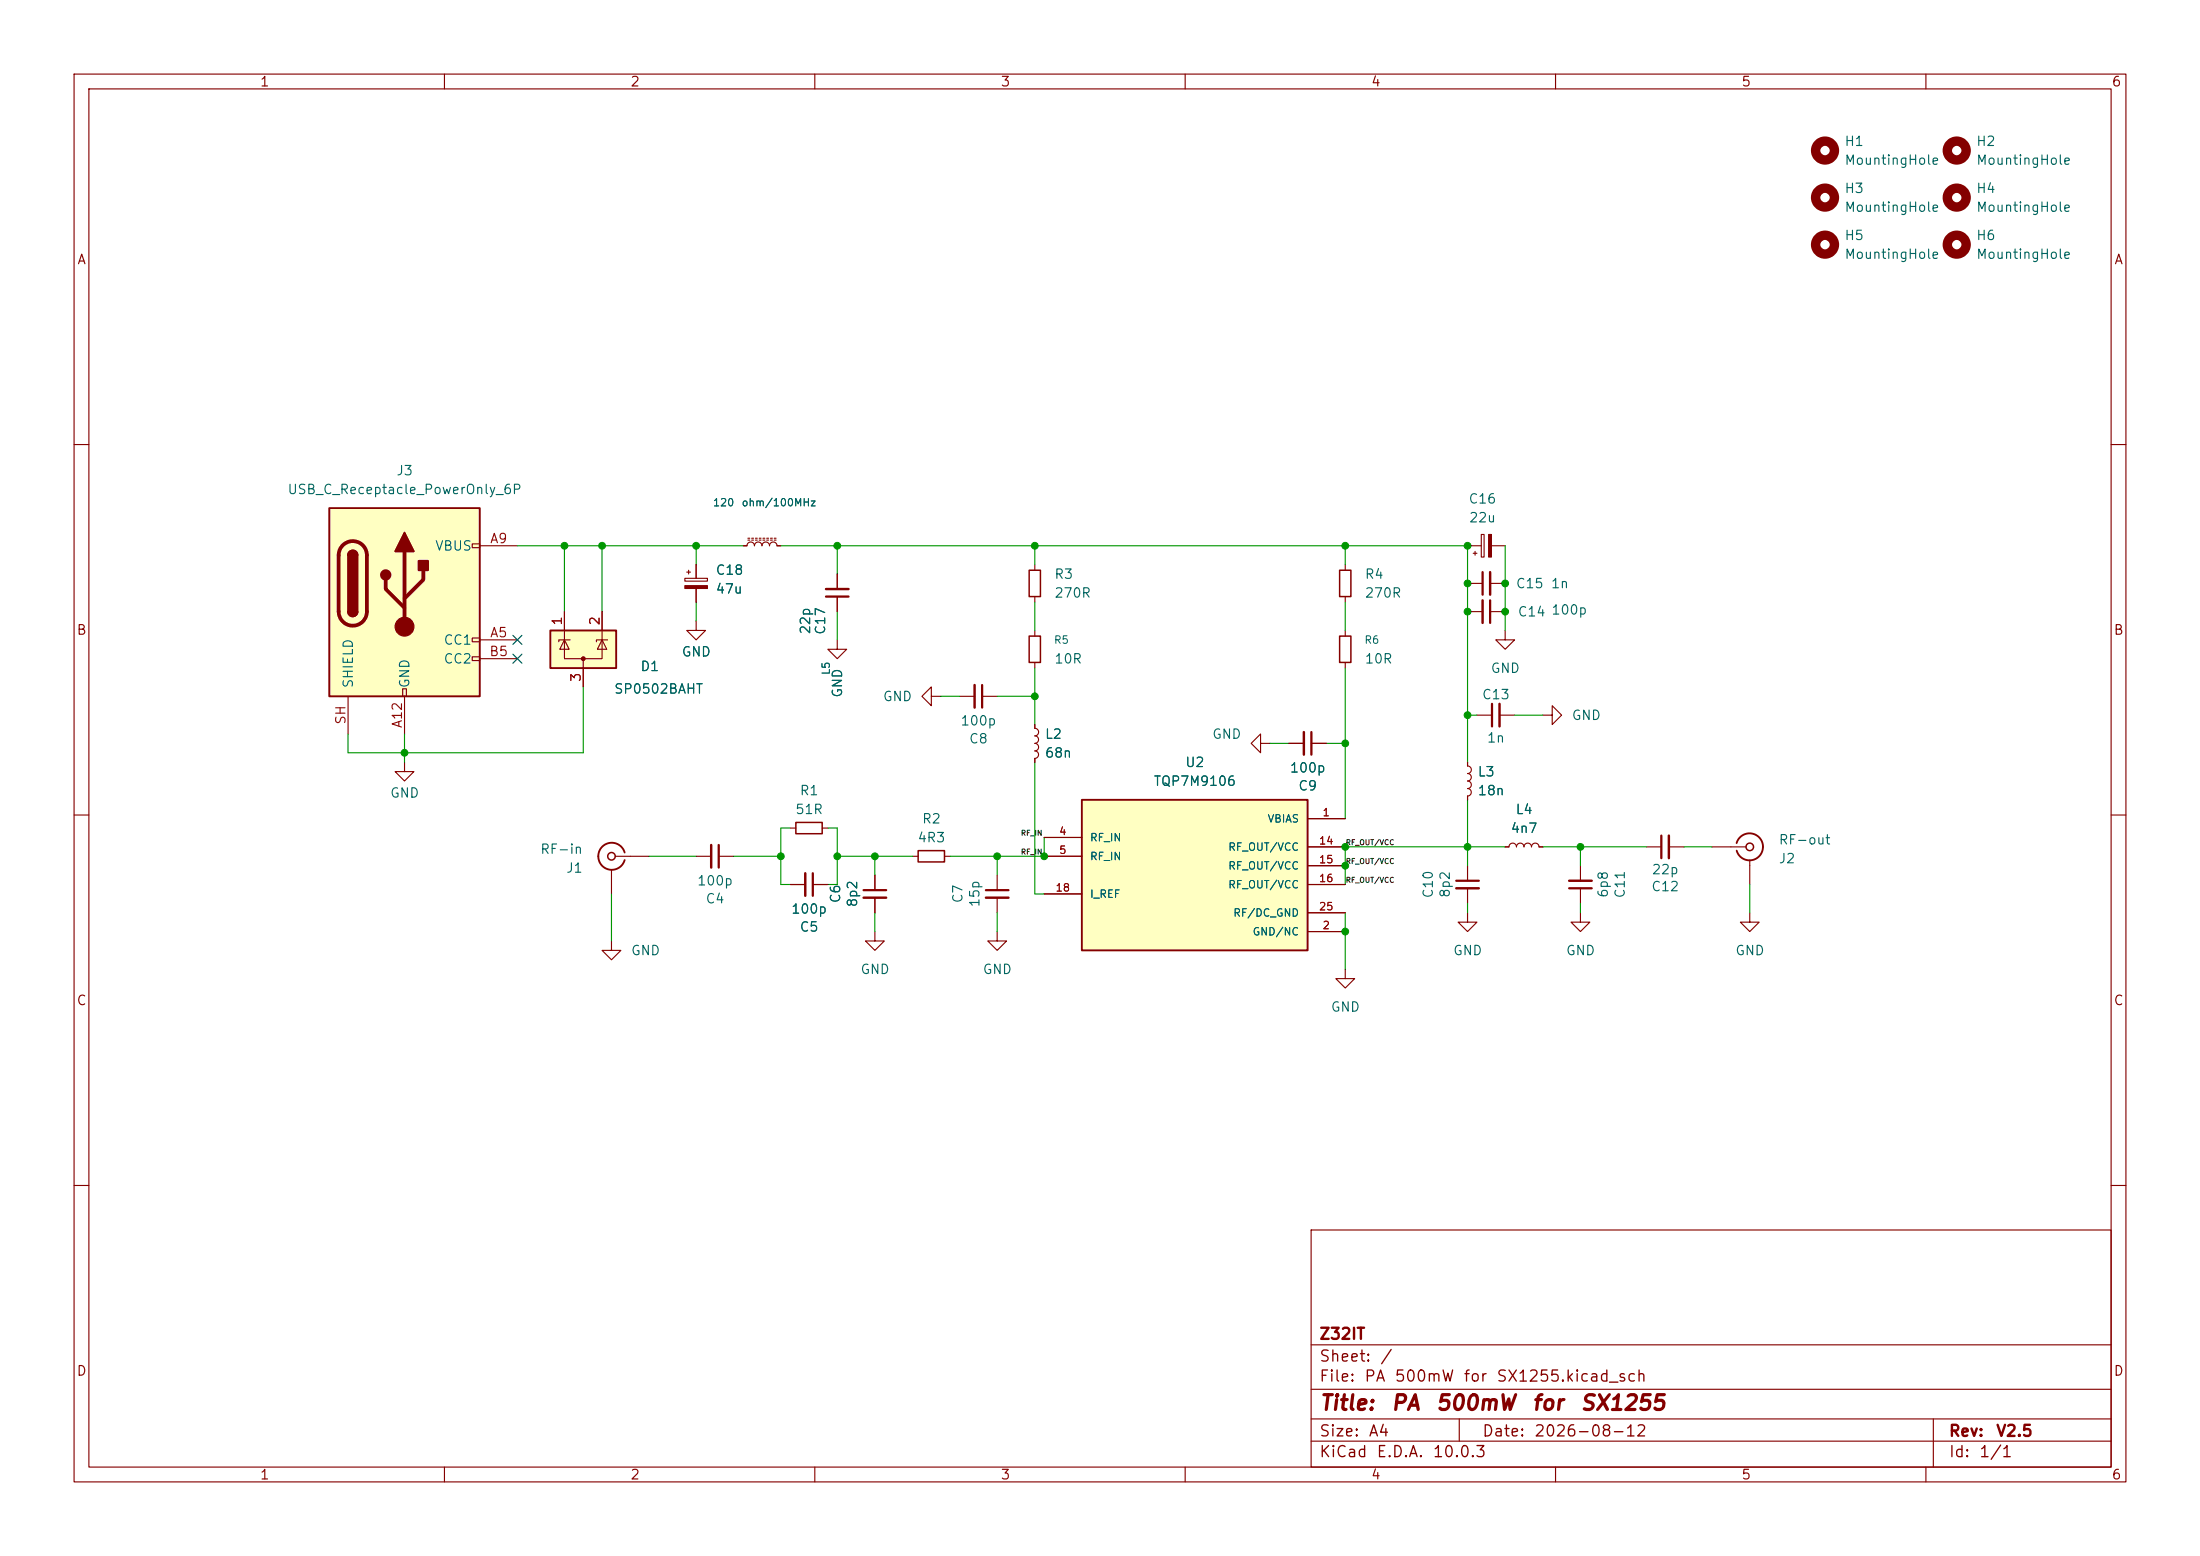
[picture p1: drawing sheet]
<svg xmlns="http://www.w3.org/2000/svg" width="297mm" height="210mm" viewBox="0 0 297 210" stroke-linecap="round" stroke-linejoin="round" font-family="sans-serif">
<g fill="none" stroke="#840000" stroke-width=".15">
<path d="M10 10h277v190h-277zM12 12h273v186h-273zM60 10v2M110 10v2M160 10v2M210 10v2M260 10v2M10 60h2M139.7 76.2v.8M285 60h2M139.7 80.5v.8M10 110h2"/>
<path d="M285 110h2M10 160h2M177 166h108v32h-108zM285 160h2M60 198v2M110 198v2M160 198v2M177 194.5h108M177 191.5h108M177 187.5h108M177 181.5h108M197 191.5v3"/>
<path d="M210 198v2M260 198v2M261 191.5v6.5"/>
</g>
<path d="M138.9 77h1.6v3.5h-1.6z" fill="none" stroke="#840000" stroke-width=".2"/>
<path d="M44.4 68.6h20.4v25.4h-20.4z" fill="#ffffc2"/>
<g fill="none" stroke="#840000" stroke-width=".15">
<path d="M63.8 73.4h1v.5h-1zM64.8 73.7h5M113 77.5v2M181.6 76.2v.8M198.1 73.7h1.9M198.1 78.7h2.1M198.9 74.7h.5M199.1 74.4v.5M200 72.1h.4v3.1h-.4zM201.2 78.7h2M201.3 73.7h1.9M47 94v5.1"/>
<path d="M54.4 93h.5v1h-.5zM54.6 94v5.1M63.8 86.1h1v.5h-1zM63.8 88.6h1v.6h-1zM64.8 86.4h5M64.8 88.9h5M113 86.4v1.2h1.3l-1.3 1.3-1.2-1.3h1.2M113 80.5v2.1M125.7 94v-1.3l-1.2 1.3 1.2 1.3v-1.3h1.3M129.5 94h2.1M132.6 94h2M139.7 85.1v.8"/>
<path d="M139.7 89.4v.8M181.6 80.5v.8M181.6 85.1v.8M181.6 89.4v.8M198.1 82.6h2.1M199.4 96.5h2M201.2 82.6h2M202.4 96.5h2.1M203.2 85.1v1.3h1.3l-1.3 1.2-1.3-1.2h1.3M208.3 96.5h1.2v-1.2l1.3 1.2-1.3 1.3v-1.3M106.7 119.4h2M106.7 111.8h.7"/>
<path d="M109.7 119.4h2.1M111 111.8h.8M118.1 118.1v2M123.2 115.6h.8M127.5 115.6h.8M134.6 118.1v2M198.1 102.9v.5a.51 .51 0 0 1 .5 .5 .51 .51 0 0 1-.5 .5 .5 .5 0 0 1 .5 .5 .5 .5 0 0 1-.5 .5 .51 .51 0 0 1 .5 .5 .51 .51 0 0 1-.5 .5 .5 .5 0 0 1 .5 .5 .5 .5 0 0 1-.5 .5v.6M198.1 116.8v2.1M198.1 119.9v2M203.2 114.3h.5a.51 .51 0 0 1 .5-.5 .51 .51 0 0 1 .5 .5 .51 .51 0 0 1 .5-.5 .51 .51 0 0 1 .5 .5 .51 .51 0 0 1 .5-.5 .51 .51 0 0 1 .6 .5 .51 .51 0 0 1 .5-.5 .51 .51 0 0 1 .5 .5h.5M213.4 116.8v2.1M213.4 119.9v2"/>
<path d="M222.2 114.3h2.1M225.3 114.3h2M231.1 114.3h4.6M236.2 116.1v3.3M118.1 125.7v1.3h1.3l-1.3 1.3-1.3-1.3h1.3M118.1 121.2v2M134.6 125.7v1.3h1.3l-1.3 1.3-1.3-1.3h1.3M134.6 121.2v2M198.1 123.2v1.3h1.3l-1.3 1.2-1.3-1.2h1.3M213.4 123.2v1.3h1.2l-1.2 1.2-1.3-1.2h1.3M236.2 123.2v1.3h1.3l-1.3 1.2-1.3-1.2h1.3"/>
</g>
<path d="M44.4 68.6h20.4v25.4h-20.4zM47 74.9a.64 .64 0 0 1 .6-.6 .64 .64 0 0 1 .7 .6M47 82.6a.64 .64 0 0 0 .6 .6 .64 .64 0 0 0 .7-.6M234.4 113.8a1.81 1.81 0 0 1 2.8-1 1.81 1.81 0 0 1 0 3 1.81 1.81 0 0 1-2.7-1" fill="none" stroke="#840000" stroke-width=".25"/>
<path d="M46.3 73.6a1.9 1.9 0 0 1 2-.4 1.9 1.9 0 0 1 1.2 1.7v7.7a1.91 1.91 0 0 1-1.9 1.8 1.91 1.91 0 0 1-1.9-1.8v-7.7a1.9 1.9 0 0 1 .6-1.3zM52.1 78.2v1.3l2.5 2.5M54.6 74.4v10.2M57.1 77v1.2l-2.5 2.6" fill="none" stroke="#840000" stroke-width=".51"/>
<g fill="#840000" stroke="#840000" stroke-width=".25">
<path d="M47 74.9h1.3v7.7h-1.3z"/>
<path d="M47.2 74.5a.64 .64 0 0 1 .7-.2 .64 .64 0 0 1 .4 .6h-1.3z"/>
<path d="M47 82.6h1.3a.64 .64 0 0 1-.7 .6 .64 .64 0 0 1-.6-.6z"/>
<path d="M54.6 71.9l1.3 2.5h-2.6z"/>
<path d="M56.5 75.7h1.3v1.3h-1.3z"/>
<circle cx="52.1" cy="77.6" r=".63"/>
</g>
<g fill="#840000" stroke="#840000" stroke-width=".15">
<path d="M201 72.1h.3v3.1h-.3z"/>
<circle cx="54.6" cy="84.6" r="1.27"/>
</g>
<path d="M200.2 77.2v3.1M111.5 80.5h3.1M132.6 92.5v3M201.2 81v3.1M201.4 95v3M109.7 117.9v3M196.6 118.9h3M211.8 119.9h3.1M224.3 112.8v3M116.6 120.1h3M133.1 120.1h3" fill="none" stroke="#840000" stroke-width=".3"/>
<path d="M111.5 79.5h3.1M201.2 77.2v3.1M131.6 92.5v3M200.2 81v3.1M202.4 95v3M108.7 117.9v3M196.6 119.9h3M211.8 118.9h3.1M225.3 112.8v3M116.6 121.2h3M133.1 121.2h3" fill="none" stroke="#840000" stroke-width=".33"/>
<g fill="none" stroke="#840000" stroke-width="1.3">
<circle cx="246.4" cy="20.3" r="1.27"/>
<circle cx="246.4" cy="33" r="1.27"/>
<circle cx="246.4" cy="26.7" r="1.27"/>
<circle cx="264.2" cy="20.3" r="1.27"/>
<circle cx="264.2" cy="33" r="1.27"/>
<circle cx="264.2" cy="26.7" r="1.27"/>
</g>
<g fill="none" stroke="#840000" stroke-width=".2">
<path d="M180.8 77h1.6v3.5h-1.6zM138.9 85.9h1.6v3.5h-1.6zM180.8 85.9h1.6v3.5h-1.6zM107.4 111h3.6v1.5h-3.6zM124 114.8h3.5v1.5h-3.5z"/>
<circle cx="236.2" cy="114.3" r=".51"/>
</g>
<path d="M146 108h30.5v20.3h-30.5z" fill="#ffffc2"/>
<path d="M84.3 115.1a1.81 1.81 0 0 0-2.8-1 1.81 1.81 0 0 0 0 2.9 1.81 1.81 0 0 0 2.8-.9M146 108h30.5v20.3h-30.5z" fill="none" stroke="#840000" stroke-width=".25"/>
<g fill="none" stroke="#840000" stroke-width=".15">
<path d="M100.3 73.7h.5a.51 .51 0 0 1 .5-.5 .51 .51 0 0 1 .6 .5 .51 .51 0 0 1 .5-.5 .51 .51 0 0 1 .5 .5 .51 .51 0 0 1 .5-.5 .51 .51 0 0 1 .5 .5 .51 .51 0 0 1 .5-.5 .51 .51 0 0 1 .5 .5h.5M101 72.9h.2M101 72.6h.2M101.5 72.9h.2M101.5 72.6h.2M102 72.9h.2M102 72.6h.2M102.5 72.9h.2M102.5 72.6h.2M103 72.9h.3M103 72.6h.3M103.5 72.9h.3"/>
<path d="M103.5 72.6h.3M104 72.9h.3M104 72.6h.3M104.5 72.9h.3M104.5 72.6h.3M139.7 97.8v.5a.51 .51 0 0 1 .5 .5 .51 .51 0 0 1-.5 .5 .5 .5 0 0 1 .5 .5 .5 .5 0 0 1-.5 .5 .51 .51 0 0 1 .5 .5 .51 .51 0 0 1-.5 .6 .5 .5 0 0 1 .5 .5 .5 .5 0 0 1-.5 .5v.5M54.6 102.9v1.2h1.3l-1.3 1.3-1.3-1.3h1.3M82.5 117.3v3.4M83.1 115.6h4.5M94 115.6h2M97 115.6h2.1M141 113h5"/>
<path d="M141 115.6h5M170.2 100.3v-1.2l-1.3 1.2 1.3 1.3v-1.3h1.2M174 100.3h2M176.5 110.5h5.1M176.5 114.3h5.1M176.5 116.8h5.1M176.5 119.4h5.1M177 100.3h2.1M82.5 127v1.3h1.3l-1.3 1.2-1.2-1.2h1.2M141 120.7h5M176.5 125.7h5.1M176.5 123.2h5.1"/>
<path d="M181.6 130.8v1.3h1.3l-1.3 1.3-1.3-1.3h1.3"/>
</g>
<path d="M177 98.8v3.1M97 114v3.1" fill="none" stroke="#840000" stroke-width=".3"/>
<path d="M176 98.8v3.1M96 114v3.1" fill="none" stroke="#840000" stroke-width=".33"/>
<circle cx="82.6" cy="115.6" r=".51" fill="none" stroke="#840000" stroke-width=".2"/>
<path d="M74.3 85.1h8.9v5.1h-8.9z" fill="#ffffc2"/>
<path d="M74.3 85.1h8.9v5.1h-8.9z" fill="none" stroke="#840000" stroke-width=".25"/>
<g fill="none" stroke="#840000" stroke-width=".15">
<path d="M92.5 78.1h3v.3h-3zM92.7 77.2h.5M93 77v.5M94 76.2v1.9M94 79.4v1.9M100.3 73.7h.5M104.9 73.7h.5M113 77.5v2M76.2 86.4v2.5h5.1v-2.5M76.2 86.4l.6 1.2h-1.2zM76.2 82.6v3.8M77 86.4h-1.6v.2"/>
<path d="M78.7 88.9v3.8M81.3 86.4l.6 1.2h-1.3zM81.3 82.6v3.8M82 86.4h-1.5v.2M94 83.8v1.3h1.2l-1.2 1.3-1.3-1.3h1.3M113 80.5v2.1M139.7 97.8v.5M106.7 119.4h2M109.7 119.4h2.1M118.1 118.1v2M139.7 102.4v.5M141 113h5"/>
<path d="M141 115.6h5M174 100.3h2M176.5 119.4h5.1M176.5 114.3h5.1M176.5 110.5h5.1M176.5 116.8h5.1M177 100.3h2.1M198.1 102.9v.5M198.1 107.4v.6M203.2 114.3h.5M207.8 114.3h.5M118.1 121.2v2"/>
<path d="M141 120.7h5M176.5 125.7h5.1M176.5 123.2h5.1"/>
</g>
<g fill="#840000" stroke="#840000" stroke-width=".15">
<path d="M92.5 79h3v.4h-3z"/>
<circle cx="78.7" cy="88.9" r=".25"/>
</g>
<g fill="none" stroke="#009600" stroke-width=".15">
<path d="M69.8 73.7h30.5M76.2 73.7v8.9M81.3 73.7v8.9M94 73.7v2.5M105.4 73.7h92.7v29.2M113 73.7v3.8M139.7 73.7v2.5M181.6 73.7v2.5M203.2 73.7v11.4M54.6 99.1v3.8M78.7 92.7v8.9h-31.7v-2.5M94 81.3v2.5"/>
<path d="M113 82.6v3.8M127 94h2.5M134.6 94h5.1M139.7 81.3v3.8M139.7 90.2v7.6M181.6 81.3v3.8M181.6 90.2v20.3M198.1 96.5h1.3M204.5 96.5h3.8M87.6 115.6h6.4M99.1 115.6h6.3M106.7 111.8h-1.3v7.6h1.3"/>
<path d="M111.8 111.8h1.2v7.6h-1.2M113 115.6h10.2M118.1 115.6v2.5M134.6 115.6v2.5M139.7 102.9v17.8h1.3M141 113v2.6h-12.7M171.4 100.3h2.6M179.1 100.3h2.5M198.1 108v8.8M203.2 114.3h-21.6v5.1M208.3 114.3h13.9M213.4 114.3v2.5"/>
<path d="M227.3 114.3h3.8M236.2 119.4v3.8M82.5 120.7v6.3M118.1 123.2v2.5M134.6 123.2v2.5M181.6 123.2v7.6M198.1 121.9v1.3M213.4 121.9v1.3"/>
</g>
<path d="M69.2 85.8l1.3 1.2M69.2 88.3l1.3 1.2M70.5 85.8l-1.3 1.2M70.5 88.3l-1.3 1.2" fill="none" stroke="#000084" stroke-width=".15"/>
<g fill="#009600" stroke="#009600" stroke-width=".14">
<circle cx="134.6" cy="115.6" r=".46"/>
<circle cx="181.6" cy="116.8" r=".46"/>
<circle cx="141" cy="115.6" r=".46"/>
<circle cx="181.6" cy="125.7" r=".46"/>
<circle cx="113" cy="115.6" r=".46"/>
<circle cx="118.1" cy="115.6" r=".46"/>
<circle cx="213.4" cy="114.3" r=".46"/>
<circle cx="198.1" cy="96.5" r=".46"/>
<circle cx="198.1" cy="82.6" r=".46"/>
<circle cx="203.2" cy="82.6" r=".46"/>
<circle cx="203.2" cy="78.7" r=".46"/>
<circle cx="181.6" cy="100.3" r=".46"/>
<circle cx="139.7" cy="94" r=".46"/>
<circle cx="139.7" cy="73.7" r=".46"/>
<circle cx="81.3" cy="73.7" r=".46"/>
<circle cx="76.2" cy="73.7" r=".46"/>
<circle cx="113" cy="73.7" r=".46"/>
<circle cx="54.6" cy="101.6" r=".46"/>
<circle cx="105.4" cy="115.6" r=".46"/>
<circle cx="94" cy="73.7" r=".46"/>
<circle cx="198.1" cy="114.3" r=".46"/>
<circle cx="181.6" cy="73.7" r=".46"/>
<circle cx="198.1" cy="73.7" r=".46"/>
<circle cx="198.1" cy="78.7" r=".46"/>
<circle cx="181.6" cy="114.3" r=".46"/>
</g>
<g font-size="2" fill="#840000">
<text x="178" y="190.8">Title:</text>
<text x="187.7" y="190.8">PA</text>
<text x="193.7" y="190.8">500mW</text>
<text x="206.7" y="190.8">for</text>
<text x="213.2" y="190.8">SX1255</text>
</g>
<g font-size="1.5" fill="#840000">
<text x="178" y="184.2">Sheet:</text>
<text x="178" y="181.2">Z32IT</text>
<text x="186.2" y="184.2">/</text>
<text x="178" y="186.9">File:</text>
<text x="184.1" y="186.9">PA</text>
<text x="188.2" y="186.9">500mW</text>
<text x="197.5" y="186.9">for</text>
<text x="201.9" y="186.9">SX1255.kicad_sch</text>
<text x="178" y="197.1">KiCad</text>
<text x="178" y="194.3">Size:</text>
<text x="184.7" y="194.3">A4</text>
<text x="185.7" y="197.1">E.D.A.</text>
<text x="193.3" y="197.1">10.0.3</text>
<text x="200" y="194.3">Date:</text>
<text x="207" y="194.3">2026-08-12</text>
<text x="263" y="194.3">Rev:</text>
<text x="263" y="197.1">Id:</text>
<text x="267.1" y="197.1">1/1</text>
<text x="269.4" y="194.3">V2.5</text>
</g>
<g font-size="1.3" fill="#840000">
<text x="35" y="12">1</text>
<text x="85" y="12">2</text>
<text x="135" y="12">3</text>
<text x="185" y="12">4</text>
<text x="235" y="12">5</text>
<text x="285" y="12">6</text>
<text x="10.3" y="36">A</text>
<text x="285.3" y="36">A</text>
<text x="10.3" y="86">B</text>
<text x="285.3" y="86">B</text>
<text x="10.3" y="136">C</text>
<text x="285.3" y="136">C</text>
<text x="10.3" y="186">D</text>
<text x="285.3" y="186">D</text>
<text x="35" y="200">1</text>
<text x="85" y="200">2</text>
<text x="135" y="200">3</text>
<text x="185" y="200">4</text>
<text x="235" y="200">5</text>
<text x="285" y="200">6</text>
</g>
<g font-size="1.3" fill="#006464">
<text x="248.9" y="20">H1</text>
<text x="248.9" y="22.6">MountingHole</text>
<text x="266.7" y="20">H2</text>
<text x="266.7" y="22.6">MountingHole</text>
<text x="248.9" y="26.4">H3</text>
<text x="248.9" y="28.9">MountingHole</text>
<text x="266.7" y="26.4">H4</text>
<text x="266.7" y="28.9">MountingHole</text>
<text x="248.9" y="32.7">H5</text>
<text x="248.9" y="35.3">MountingHole</text>
<text x="266.7" y="32.7">H6</text>
<text x="266.7" y="35.3">MountingHole</text>
<text x="53.4" y="64.5">J3</text>
<text x="38.7" y="67">USB_C_Receptacle_PowerOnly_6P</text>
<text x="198.2" y="68.3">C16</text>
<text x="198.2" y="70.8">22u</text>
<text x="58.7" y="74.6">VBUS</text>
<text x="96.5" y="77.9">C18</text>
<text x="96.5" y="80.4">47u</text>
<text x="142.2" y="78.4">R3</text>
<text x="142.2" y="81">270R</text>
<text x="184.2" y="78.4">R4</text>
<text x="184.2" y="81">270R</text>
<text x="204.6" y="79.7">C15</text>
<text x="204.8" y="83.5">C14</text>
<text x="209.3" y="79.7">1n</text>
<text x="209.3" y="83.3">100p</text>
<text x="59.8" y="87.3">CC1</text>
<text x="59.8" y="89.9">CC2</text>
<text x="91.9" y="88.9">GND</text>
<text x="109.7" y="85.7" transform="rotate(-90 109.7 85.7)">22p</text>
<text x="111.7" y="85.8" transform="rotate(-90 111.7 85.8)">C17</text>
<text x="142.2" y="89.9">10R</text>
<text x="184.2" y="89.9">10R</text>
<text x="48" y="93" transform="rotate(-90 48 93)">SHIELD</text>
<text x="55.6" y="93" transform="rotate(-90 55.6 93)">GND</text>
<text x="82.8" y="93.9">SP0502BAHT</text>
<text x="86.4" y="90.9">D1</text>
<text x="114" y="94.3" transform="rotate(-90 114 94.3)">GND</text>
<text x="119.1" y="95">GND</text>
<text x="200" y="94.7">C13</text>
<text x="201.2" y="91.1">GND</text>
<text x="129.6" y="98.2">100p</text>
<text x="130.7" y="100.7">C8</text>
<text x="141" y="100">L2</text>
<text x="163.6" y="100">GND</text>
<text x="200.6" y="100.5">1n</text>
<text x="212.1" y="97.5">GND</text>
<text x="52.6" y="108">GND</text>
<text x="107.9" y="107.7">R1</text>
<text x="141" y="102.6">68n</text>
<text x="155.7" y="106.4">TQP7M9106</text>
<text x="159.9" y="103.8">U2</text>
<text x="174" y="104.6">100p</text>
<text x="175.2" y="107">C9</text>
<text x="199.4" y="105.1">L3</text>
<text x="199.4" y="107.7">18n</text>
<text x="107.3" y="110.2">51R</text>
<text x="124.4" y="111.5">R2</text>
<text x="203.9" y="112.7">4n7</text>
<text x="204.5" y="110.2">L4</text>
<text x="72.8" y="115.6">RF-in</text>
<text x="76.3" y="118.1">J1</text>
<text x="94" y="119.8">100p</text>
<text x="123.8" y="114">4R3</text>
<text x="222.9" y="118.3">22p</text>
<text x="240" y="116.8">J2</text>
<text x="240" y="114.3">RF-out</text>
<text x="95.2" y="122.2">C4</text>
<text x="106.7" y="123.6">100p</text>
<text x="113.7" y="122" transform="rotate(-90 113.7 122)">C6</text>
<text x="116" y="122.5" transform="rotate(-90 116 122.5)">8p2</text>
<text x="130.3" y="122" transform="rotate(-90 130.3 122)">C7</text>
<text x="132.5" y="122.5" transform="rotate(-90 132.5 122.5)">15p</text>
<text x="193.8" y="121.3" transform="rotate(-90 193.8 121.3)">C10</text>
<text x="196" y="121.3" transform="rotate(-90 196 121.3)">8p2</text>
<text x="217.4" y="121.3" transform="rotate(-90 217.4 121.3)">6p8</text>
<text x="219.7" y="121.3" transform="rotate(-90 219.7 121.3)">C11</text>
<text x="222.8" y="120.6">C12</text>
<text x="85.1" y="129.2">GND</text>
<text x="107.9" y="126.1">C5</text>
<text x="116.1" y="131.8">GND</text>
<text x="132.6" y="131.8">GND</text>
<text x="196.1" y="129.2">GND</text>
<text x="211.3" y="129.2">GND</text>
<text x="234.2" y="129.2">GND</text>
<text x="179.6" y="136.9">GND</text>
</g>
<g font-size="1.3" fill="#a90000">
<text x="66.1" y="73.6">A9</text>
<text x="66" y="88.9">B5</text>
<text x="66.1" y="86.3">A5</text>
<text x="76.2" y="84.5" transform="rotate(-90 76.2 84.5)">1</text>
<text x="81.3" y="84.5" transform="rotate(-90 81.3 84.5)">2</text>
<text x="78.7" y="92.1" transform="rotate(-90 78.7 92.1)">3</text>
<text x="47" y="97.9" transform="rotate(-90 47 97.9)">SH</text>
<text x="54.6" y="98.4" transform="rotate(-90 54.6 98.4)">A12</text>
</g>
<g font-size="1" fill="#006464">
<text x="96.2" y="68.6">120</text>
<text x="100" y="68.6">ohm/100MHz</text>
<text x="142.2" y="87.1">R5</text>
<text x="184.1" y="87.1">R6</text>
<text x="112.3" y="91.2" transform="rotate(-90 112.3 91.2)">L5</text>
<text x="147.1" y="113.8">RF_IN</text>
<text x="171.1" y="111.3">VBIAS</text>
<text x="147.1" y="116.3">RF_IN</text>
<text x="165.7" y="115.1">RF_OUT/VCC</text>
<text x="165.7" y="117.6">RF_OUT/VCC</text>
<text x="147.1" y="121.4">I_REF</text>
<text x="165.7" y="120.2">RF_OUT/VCC</text>
<text x="166.4" y="124">RF/DC_GND</text>
<text x="169" y="126.5">GND/NC</text>
</g>
<g font-size="1" fill="#a90000">
<text x="142.9" y="113">4</text>
<text x="178.5" y="110.4">1</text>
<text x="142.9" y="115.5">5</text>
<text x="178" y="114.2">14</text>
<text x="178" y="116.8">15</text>
<text x="178" y="119.3">16</text>
<text x="142.4" y="120.6">18</text>
<text x="178" y="123.1">25</text>
<text x="178.5" y="125.7">2</text>
</g>
<g font-size=".7" fill="#0f0f0f">
<text x="137.8" y="113">RF_IN</text>
<text x="137.8" y="115.5">RF_IN</text>
<text x="181.6" y="116.8">RF_OUT/VCC</text>
<text x="181.6" y="114.2">RF_OUT/VCC</text>
<text x="181.6" y="119.3">RF_OUT/VCC</text>
</g>
</svg>
